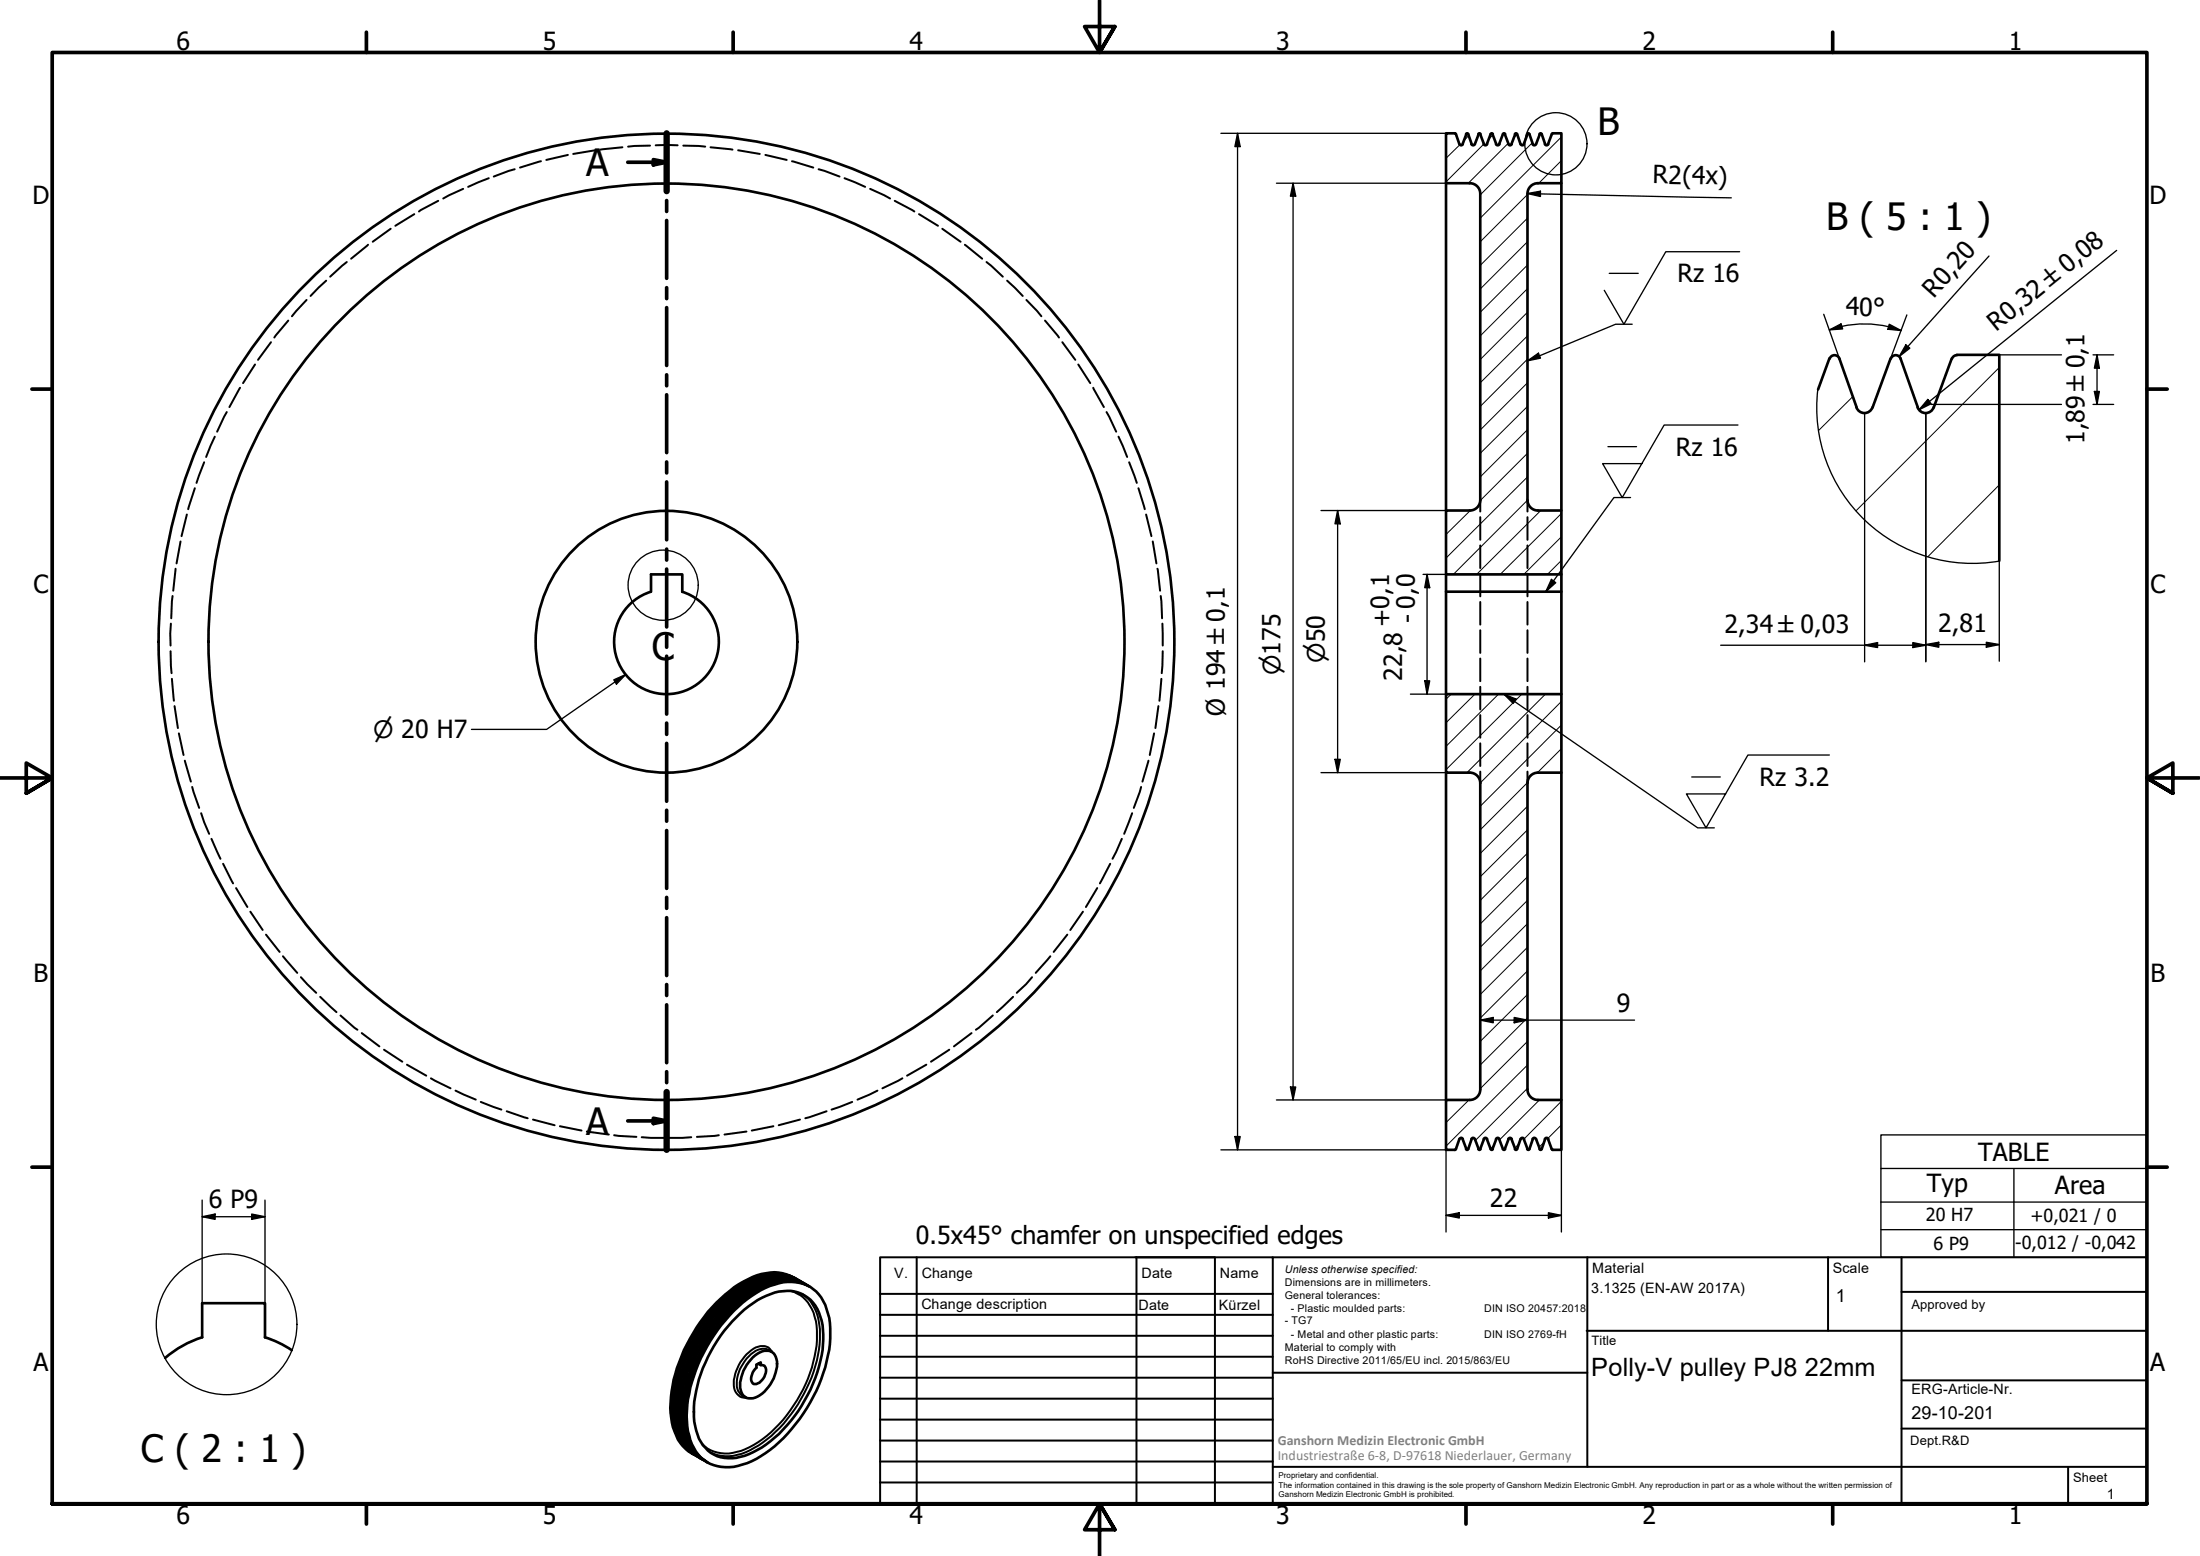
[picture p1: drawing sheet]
<svg xmlns="http://www.w3.org/2000/svg" width="420mm" height="297mm" viewBox="0 0 420 297" stroke-linecap="round" stroke-linejoin="round" font-family="sans-serif">
<!-- layer: Hatch (ISO) -->
<g fill="none" stroke="#000" stroke-width=".19">
<path d="M276.4 25.4l-.2 .3M278.8 27.6l-2.6 2.6M280.5 25.9l-.9 .9M283.4 27.5l-7.2 7.2M285.1 25.8l-.7 .7M288 27.4l-7.6 7.6M289.8 25.6l-.7 .7M291.7 37.1l-9 9.1M292.7 27.2l-10 10M294.3 25.6l-.4 .4M298.2 30.7l-4.3 4.3M298.2 26.1l-15.5 15.5"/>
<path d="M291.7 59.6l-9 9M291.7 55.1l-9 9M291.7 50.6l-9 9M291.7 46.2l-9 9M291.7 41.6l-9 9.1M291.7 77.6l-9 8.9M291.7 73.1l-9 9M291.7 68.6l-9 9M291.7 64.1l-9 9M353.9 75.7l-6.6 6.5M361.6 67.9l-.5 .5M381.8 70.2l-27.3 27.3"/>
<path d="M276.3 97.5l-.1 .1M280.8 97.5l-4.6 4.5M291.7 95.5l-14.1 14.2M291.7 91l-15.5 15.5M291.7 86.5l-9 9.1M291.7 82l-9 9M294.3 97.5l-12.3 12.2M298.2 98l-11.7 11.7M381.8 92.6l-13.6 13.7M298.2 107l-2.7 2.7M298.2 102.5l-7.2 7.2M277.2 132.5l-1 1"/>
<path d="M281.7 132.5l-5.5 5.5M286.2 132.5l-10 10M290.6 132.5l-14.4 14.4M295.1 132.5l-14.9 15M298.2 138.4l-15.5 15.5M298.2 133.9l-15.5 15.6M291.7 158.4l-9 9M291.7 153.9l-9 9M291.7 149.4l-9 9M298.2 147.4l-.1 .1M298.2 142.9l-4.6 4.6M291.7 176.3l-9 9"/>
<path d="M291.7 171.9l-9 8.9M291.7 167.4l-9 9M291.7 162.9l-9 9M291.7 198.8l-9 9M291.7 194.3l-9 9M291.7 189.9l-9 8.9M291.7 185.3l-9 9.1M291.7 180.8l-9 9.1M280.5 218.9l-.4 .5M280.5 210l-4.3 4.3M285.3 218.6l-.6 .7M290.1 218.4l-.8 .8"/>
<path d="M291.7 207.8l-10 9.9M291.7 203.3l-15.5 15.5M294 210l-7.6 7.6M294.9 218l-1 1M298.2 219.3l-.3 .2M298.2 214.7l-2.6 2.6M298.2 210.2l-7.2 7.3"/>
</g>
<!-- layer: Hidden (ISO) -->
<g fill="none" stroke="#000" stroke-width=".38">
<path d="M83.7 38.3l-3.7 2.1M88.5 36.1l-3.9 1.8M93.3 34l-3.9 1.7M98.3 32.3l-4 1.4M103.3 30.8l-4 1.2M108.5 29.6l-4.2 .9M113.7 28.7l-4.2 .7M118.9 28.1l-4.2 .5M124.1 27.8l-4.1 .2M125.2 27.7h4.2M130.5 27.8l4.2 .2M135.7 28.1l4.2 .5"/>
<path d="M141 28.7l4.1 .7M146.2 29.6l4 .9M151.3 30.8l4 1.2M156.3 32.3l4 1.4M161.3 34l3.9 1.7M166.2 36.1l3.8 1.8M170.9 38.3l3.7 2.1M58.5 57.3l-2.7 3.1M62.3 53.6l-3 2.9M66.2 50l-3.1 2.8M70.3 46.7l-3.2 2.7M74.6 43.7l-3.4 2.5"/>
<path d="M79.1 40.9l-3.6 2.2M175.5 40.9l3.6 2.2M180 43.7l3.5 2.5M184.3 46.7l3.3 2.7M188.4 50l3.1 2.8M192.3 53.6l3 2.9M196 57.3l2.9 3.1M43.3 78.7l-1.8 3.7M45.8 74l-2 3.7M48.7 69.6l-2.3 3.5M51.8 65.3l-2.5 3.4M55.1 61.2l-2.7 3.2"/>
<path d="M199.6 61.2l2.6 3.2M202.9 65.3l2.5 3.4M205.9 69.6l2.3 3.5M208.8 74l2 3.7M211.3 78.7l1.9 3.7M35.7 98.2l-1 4.1M37.2 93.2l-1.3 4M39 88.3l-1.5 3.9M41 83.4l-1.6 3.8M213.6 83.4l1.7 3.8M215.6 88.3l1.5 3.9M217.4 93.2l1.2 4"/>
<path d="M218.9 98.2l1 4.1M282.7 95.5v2.1M282.7 98.7v4.3M291.7 95.5v2.1M291.7 98.7v4.3M32.6 119l-.1 2 .1 2.2M33 113.8l-.3 4.2M33.5 108.6l-.4 4.2M34.5 103.4l-.8 4.2M220.2 103.4l.7 4.2M221 108.6l.6 4.2M221.7 113.8l.2 4.2"/>
<path d="M222 119l.1 4.2M282.7 104.1v4.3M282.7 109.5v4.3M282.7 114.9v4.3M291.7 104.1v4.3M291.7 109.5v4.3M291.7 114.9v4.3M32.6 124.3l.2 4.2M32.8 129.6l.4 4.2M33.3 134.8l.7 4.2M221.2 134.8l-.5 4.2M221.8 129.6l-.4 4.2"/>
<path d="M222.1 124.3l-.2 4.2M282.7 120.3v4.3M282.7 125.7v4.3M282.7 131.1v4.3M282.7 136.5v4.3M291.7 120.3v4.3M291.7 125.7v4.3M291.7 131.1v4.3M291.7 136.5v4.3M34.2 140l.9 4.1M35.3 145.2l1.1 4M36.7 150.2l1.3 4"/>
<path d="M38.4 155.2l1.5 4M216.2 155.2l-1.5 4M217.9 150.2l-1.4 4M219.3 145.2l-1.1 4M220.4 140l-.8 4.1M282.7 141.9v4.3M282.7 147.3v2.2M291.7 141.9v4.3M291.7 147.3v2.2M40.4 160.1l1.7 3.8M42.6 164.9l1.9 3.7M45.1 169.5l2.1 3.7"/>
<path d="M47.8 174l2.4 3.5M50.8 178.4l2.6 3.3M203.8 178.4l-2.6 3.3M206.8 174l-2.4 3.5M209.5 169.5l-2.1 3.7M212 164.9l-1.9 3.7M214.2 160.1l-1.7 3.8M54 182.5l2.8 3.2M57.5 186.5l2.9 3M61.2 190.3l3.1 2.9M65 193.9l3.3 2.7M69.1 197.2l3.4 2.6"/>
<path d="M185.5 197.2l-3.3 2.6M189.6 193.9l-3.2 2.7M193.5 190.3l-3.1 2.9M197.1 186.5l-1.1 1.4-1.8 1.6M200.6 182.5l-2.8 3.2M73.3 200.4l3.5 2.3M77.7 203.2l3.7 2.1M82.3 205.9l3.7 1.9M87 208.2l3.9 1.7M91.8 210.4l4 1.4M96.8 212.1l4 1.4M101.8 213.7l4.1 1.1"/>
<path d="M106.9 215l4.2 .8M112.1 216l4.2 .6M117.3 216.7l4.2 .3M122.6 217.1l4.2 .1M132 217.1l-4.2 .1M137.3 216.7l-4.2 .3M142.6 216l-4.2 .6M147.7 215l-4.1 .8M152.8 213.7l-4.1 1.1M157.9 212.1l-4.1 1.4M162.8 210.4l-4 1.4M167.6 208.2l-3.8 1.7"/>
<path d="M172.3 205.9l-3.8 1.9M176.9 203.2l-3.7 2.1M181.3 200.4l-3.5 2.3"/>
</g>
<!-- layer: Visible (ISO) -->
<g fill="none" stroke="#000" stroke-width=".51">
<path d="M276.2 35v62.5M277.8 25.4l.3 .2M277.9 25.4h-1.7v9.6h4.5M278.1 25.6l.6 1.9M280 25.6l.2-.2 .2 .2M280 25.6l-.7 2-.4 .1-.2-.2M280.4 25.6l.7 2 .4 .1 .2-.2M280.7 35a2 2 0 0 1 2 2M282.3 25.6l.2-.2 .3 .2M282.4 25.6l-.7 1.9M282.7 37v58.5M282.7 25.6l.7 1.9"/>
<path d="M283.4 27.5l.3 .2 .3-.2M284.7 25.6l-.7 1.9M284.7 25.6l.2-.2 .2 .2M285.1 25.6l.7 1.9M285.7 27.5l.3 .2 .4-.2M287 25.6l-.7 1.9M287 25.6l.2-.2 .3 .2M287.4 25.6l.7 1.9M288.1 27.5l.3 .2 .3-.2M289.3 25.6l.2-.2 .2 .2M289.4 25.6l-.7 1.9M289.8 25.6l.7 2 .4 .1 .2-.2"/>
<path d="M291.7 25.6l.2-.2 .2 .2M291.7 37v58.5M291.7 25.6l-.7 1.9M292.1 25.6l.6 1.9M293.7 35a2 2 0 0 0-2 2M294 25.6l.2-.2 .2 .2M294.1 25.6l-.8 2-.4 .1-.2-.2M294.4 25.6l.7 1.9M295 27.5l.4 .2 .3-.2M296.4 25.6l-.7 1.9M296.5 25.4h1.7v9.6h-4.5M296.6 25.4l-.2 .2"/>
<path d="M298.2 35v62.5M349.4 68.4l-2.2 5.9M349.4 68.5a.98 .98 0 0 1 1-.7 .98 .98 0 0 1 .9 .7M351.3 68.4l3.3 9.4M361.1 68.4l-3.5 9.4a1.62 1.62 0 0 1-1.5 1.1 1.62 1.62 0 0 1-1.5-1.1M361.1 68.5a.98 .98 0 0 1 .9-.7 .98 .98 0 0 1 1 .7M363 68.4l3.2 9.4a1.62 1.62 0 0 0 1.6 1.1 1.62 1.62 0 0 0 1.5-1.1l3.4-9.4M373.7 67.7h8.1v39.3M373.7 67.8a.98 .98 0 0 0-.9 .6M280.7 97.5h-4.5v12.2h22v-12.2h-4.5M282.7 95.5a2 2 0 0 1-2 2M291.7 95.5a2 2 0 0 0 2 2"/>
<path d="M124.3 113v-3.3h6v3.3a10 10 0 0 1 5.1 15.3 10 10 0 0 1-16.2 .1 10 10 0 0 1 5.1-15.4M276.2 109.7v3.3M298.2 109.7v3.3M276.2 132.5v-19.5h22v19.5M276.2 147.5v62.5M280.7 147.5h-4.5v-15h22v15h-4.5M280.7 147.5a2 2 0 0 1 2 2M282.7 149.5v58.4M291.7 149.5v58.4M293.7 147.5a2 2 0 0 0-2 2M298.2 147.5v62.5M278.1 219.4l-.3 .1"/>
<path d="M278.7 217.5l-.6 1.8M278.7 217.5l.4-.3 .3 .3M279.3 217.5l.7 1.8M280 219.4l.2 .1 .2-.1M280.7 210h-4.5v9.5h1.7M281 217.5l.3-.3 .4 .3M281.1 217.5l-.7 1.8M281.7 217.5l.7 1.8M282.3 219.4l.2 .1 .3-.1M282.7 208a2 2 0 0 1-2 2M283.4 217.5l.3-.3 .3 .3M283.4 217.5l-.7 1.8"/>
<path d="M284 217.5l.7 1.8M284.7 219.4l.2 .1 .2-.1M285.7 217.5l.3-.3 .4 .3M285.8 217.5l-.7 1.8M286.3 217.5l.7 1.8M287 219.4l.2 .1 .3-.1M288.1 217.5l.3-.3 .3 .3M288.1 217.5l-.7 1.8M288.7 217.5l.7 1.8M289.3 219.4l.2 .1 .2-.1M290.4 217.5l-.6 1.8M290.4 217.5l.3-.3 .4 .3"/>
<path d="M291 217.5l.7 1.8M291.7 219.4l.2 .1 .2-.1M291.7 208a2 2 0 0 0 2 2M292.7 217.5l.3-.3 .3 .3M292.7 217.5l-.6 1.8M293.4 217.5l.7 1.8M293.7 210h4.5v9.5h-1.7M294 219.4l.2 .1 .2-.1M295 217.5l.4-.3 .3 .3M295.1 217.5l-.7 1.8M295.7 217.5l.7 1.9M296.4 219.4l.2 .1"/>
<path d="M38.6 255.3v-6.5h12v6.5M38.6 255.3a20 20 0 0 0-7.1 3.9M50.6 255.3a20 20 0 0 1 5.1 2.4M139.8 252.3a18.2 18.2 0 0 1 9-5.7 6.7 6.7 0 0 1 8.1 5.5 19.8 19.8 0 0 1-1.6 12 26.4 26.4 0 0 1-10.6 12.7 8.6 8.6 0 0 1-8.4 .9 7.9 7.9 0 0 1-3.7-6.3 23.9 23.9 0 0 1 3.2-13.4l1.8-3zM140.1 250.2a16.8 16.8 0 0 1 10.3-5.5 7.2 7.2 0 0 1 7.7 6 19.8 19.8 0 0 1-.9 11.4 30.5 30.5 0 0 1-11.9 15.9 10.9 10.9 0 0 1-9 1.7 7.3 7.3 0 0 1-4.7-5.6 19.8 19.8 0 0 1 .9-11.4 32.6 32.6 0 0 1 7.6-12.5zM143.8 259.1a3.2 3.2 0 0 1 3.6-1 3.4 3.4 0 0 1 .7 3.9 7.1 7.1 0 0 1-4.3 4.9 2 2 0 0 1-2.4-2 8.1 8.1 0 0 1 2.4-5.8zM146.7 257.7l.7 .3M151.9 244a8.5 8.5 0 0 0-7.3-.6 25 25 0 0 0-12.2 11.1 27.3 27.3 0 0 0-4.3 15.3 10.1 10.1 0 0 0 3.3 7.2l1.1 .6M152.2 244.2a8.9 8.9 0 0 0-7.9-.1 25.6 25.6 0 0 0-11.3 10.5 28.4 28.4 0 0 0-4.4 14.6 10.5 10.5 0 0 0 2.8 7.6l1.4 1M152.5 244.4a8.8 8.8 0 0 0-7.8-.1 25.3 25.3 0 0 0-11.4 10.5 26.8 26.8 0 0 0-4.3 16.3 8.9 8.9 0 0 0 4.1 6.9M152.8 244.6a8.8 8.8 0 0 0-7.8-.1 24.6 24.6 0 0 0-10.9 9.9 27.3 27.3 0 0 0-4.8 15.8 9.4 9.4 0 0 0 3.8 7.8l.4 .2M153.2 244.8a8.7 8.7 0 0 0-7.8-.1 24.6 24.6 0 0 0-9.8 8.1 29.8 29.8 0 0 0-6 16.4 10.7 10.7 0 0 0 2.9 8.2l1.3 1"/>
<path d="M153.5 245a8.9 8.9 0 0 0-7.8-.2 25.6 25.6 0 0 0-11.3 10.6 27.5 27.5 0 0 0-4.4 15.7 9.2 9.2 0 0 0 3.7 7.3l.4 .2M153.9 245.2a8.8 8.8 0 0 0-7.9-.2 25.3 25.3 0 0 0-11.3 10.6 26.8 26.8 0 0 0-4.3 16.2 8.9 8.9 0 0 0 4 7M154.2 245.3a8.8 8.8 0 0 0-7.8-.1 25.3 25.3 0 0 0-11.4 10.6 28.4 28.4 0 0 0-4.4 14.6v.5a9.4 9.4 0 0 0 3.8 7.9l.4 .1M154.6 245.6a8 8 0 0 0-7.3-.4 22.8 22.8 0 0 0-10.3 8.3 29 29 0 0 0-6.1 17.4 9.8 9.8 0 0 0 3.1 7.5l1.2 .8M141.7 266.4l.7 .3M144.8 260.3l.5 .3v-.5l-.8 .4v.6a2.35 2.35 0 0 0-.7 3 1.7 1.7 0 0 0 2-1 2 2 0 0 0 .2-2.4l-.7-.1"/>
<circle cx="127.3" cy="122.5" r="25"/>
<circle cx="127.3" cy="122.5" r="87.5"/>
<circle cx="127.3" cy="122.5" r="97"/>
</g>
<!-- layer: Break Line (ISO) -->
<path d="M347.2 74.4a29.7 29.7 0 0 0 34.6 32.7" fill="none" stroke="#000" stroke-width=".25"/>
<!-- layer: Visible Narrow (ISO) -->
<g fill="none" stroke="#000" stroke-width=".38">
<path d="M146.7 257.7a2.93 2.93 0 0 0-3.3 .8 7.2 7.2 0 0 0-2.6 6.7l.6 1 .3 .2M147.4 258.1a2.16 2.16 0 0 0-3.1-.9 8.2 8.2 0 0 0-4.1 7.8 2.17 2.17 0 0 0 2.3 1.8M150.9 246.4a6.5 6.5 0 0 1 4.7 5 17.7 17.7 0 0 1-.9 10.7 26.5 26.5 0 0 1-10.7 13.7 9 9 0 0 1-8.3 1l-1.1-.7-.5-.5M151.4 243.8a9.1 9.1 0 0 0-8.5 .7 27.8 27.8 0 0 0-11.5 12.3 26 26 0 0 0-3.1 12.9 11.4 11.4 0 0 0 2.6 6.8l1.2 .9M151.7 244a7.9 7.9 0 0 0-6.9-.4 22.8 22.8 0 0 0-10.8 8.9 29 29 0 0 0-5.7 16.4 10.2 10.2 0 0 0 3.4 8.3l.6 .3M151.8 244a9.1 9.1 0 0 0-8.5 .7 28.5 28.5 0 0 0-12.5 14.4 21.2 21.2 0 0 0-1.5 14.3l.7 1.5a6.7 6.7 0 0 0 2.4 2.6M152.1 244.2a9.1 9.1 0 0 0-8.5 .6 28.1 28.1 0 0 0-11.5 12.4 24.5 24.5 0 0 0-2.9 14.7 8.6 8.6 0 0 0 3.5 5.8M152.4 244.4a8.7 8.7 0 0 0-7.6 .3 26.2 26.2 0 0 0-11.8 11.6 25.5 25.5 0 0 0-3.5 15.8 8.6 8.6 0 0 0 3.5 5.8M152.8 244.6a8.8 8.8 0 0 0-7.7 .2 26.2 26.2 0 0 0-11.8 11.7 26.1 26.1 0 0 0-3.6 14.9 9.5 9.5 0 0 0 3.1 6.3l.6 .4M153.1 244.8a9.1 9.1 0 0 0-8.5 .6 27.8 27.8 0 0 0-11.5 12.3 26 26 0 0 0-3.1 12.9 11 11 0 0 0 2.6 6.8l1.1 .9M153.3 247.1a8.4 8.4 0 0 1 3.3 6.6 25.9 25.9 0 0 1-6.2 17.2 18.9 18.9 0 0 1-9.6 6.8 7.4 7.4 0 0 1-5-.3M153.4 245a9.1 9.1 0 0 0-8.5 .6 28.5 28.5 0 0 0-12.4 14.5 21.2 21.2 0 0 0-1.5 14.3l.6 1.4a6.7 6.7 0 0 0 2.4 2.7"/>
<path d="M153.7 245.2a9.1 9.1 0 0 0-8.5 .6 28.1 28.1 0 0 0-11.4 12.3 24.5 24.5 0 0 0-2.9 14.7 8.6 8.6 0 0 0 3.5 5.9M154.4 245.5a8.8 8.8 0 0 0-7.8 0 24.2 24.2 0 0 0-10 8.5 29.6 29.6 0 0 0-5.7 16.4 10 10 0 0 0 3.5 8.3l.5 .4"/>
</g>
<!-- layer: Section Line (ISO) -->
<g fill="none" stroke="#000" stroke-width=".7">
<path d="M119.9 31h7.4M124.8 30.5l2.5 .5-2.5 .5zM127.3 25.4v11.1M127.3 38.3v2.1M127.3 42.1v11M127.3 54.9v2.1M127.3 58.7v11.1M127.3 71.6v2M127.3 75.4v11M127.3 88.2v2.1M127.3 92v11M127.3 104.8v2.1"/>
<path d="M127.3 108.6v11.1M127.3 121.4v2.2M127.3 125.3v11M127.3 138v2.2M127.3 141.9v11.1M127.3 154.7v2.1M127.3 158.5v11.1M127.3 171.3v2.1M127.3 175.2v11M127.3 187.9v2.1M127.3 191.8v11.1M119.9 214h7.4"/>
<path d="M124.8 213.5l2.5 .5-2.5 .5zM127.3 204.6v2.1M127.3 208.5v11"/>
</g>
<path d="M127.3 25.4v11.1M127.3 208.5v11" fill="none" stroke="#000" stroke-width="1.2"/>
<path d="M124.8 30.5l2.5 .5-2.5 .5zM124.8 213.5l2.5 .5-2.5 .5z" fill="#000"/>
<!-- layer: Detail Boundary (ISO) -->
<g fill="none" stroke="#000" stroke-width=".25">
<circle cx="297.1" cy="27.4" r="5.9"/>
<circle cx="126.6" cy="111.7" r="6.7"/>
<circle cx="43.3" cy="252.8" r="13.4"/>
</g>
<!-- layer: Border (ISO) -->
<g fill="none" stroke="#000" stroke-width=".7">
<path d="M70 6.1v3.9M140 6.1v3.9M210 0v10l-2.9-4.9h5.8l-2.9 4.9 2.9-4.9M280 6.1v3.9M350 6.1v3.9M6.1 74.3h3.9M410 74.3h3.9M0 148.5h10l-5-2.8v5.7l5-2.9-5 2.9M420 148.5h-10l5-2.8v5.7l-5-2.9 5 2.9M6.1 222.8h3.9M410 222.8h3.9M10 287.1v-277.1h400v277.1h-400h400"/>
<path d="M70 287.1v3.8M140 287.1v3.8M212.9 292l-2.9-4.9 2.9 4.9h-5.8l2.9-4.9v9.9M280 287.1v3.8M350 287.1v3.8"/>
</g>
<!-- layer: TitleBlock -->
<g fill="none" stroke="#000" stroke-width=".38">
<path d="M168.1 251h75M168.1 247h75M168.1 255h75M168.1 259h75M175.1 240v47M216.9 240h15M217 240v47M232 240v47M243.1 240.1v46.9h-75v-47h241.9v47.1h-167M303 254h107M303.1 240v40M349.1 240v14"/>
<path d="M363.2 240v47.1M363.2 246.6h46.8M168.1 271h75M168.1 263h75M168.1 267h75M168.1 275h75M168.1 279h75M243.1 262.1h60M363.2 272.7h46.8M363.2 263.5h46.8M168.1 283h75M216.9 287h15"/>
<path d="M243.1 280h166.9M395 280.1v7"/>
</g>
<!-- layer: Dimension (ISO) -->
<g fill="none" stroke="#000" stroke-width=".25">
<path d="M233.2 25.4h43M236.3 25.4l.6 2.6h-1.1zM236.3 25.4v194.1M243.8 35h32.4M247 35l.5 2.5h-1.1zM247 35v175M291.7 36.9l2.5-.4v1zM291.7 36.9l38.9 .9M348.3 60l3 8.4M379.9 48.9l-17.2 19.2M404.2 47.8l-37.7 30.4M349.4 63l2.2-1.2 .3 1z"/>
<path d="M351.7 62.3l-2.3 .7M351.8 62.3a20 20 0 0 1 11.3 .8M356.1 78.9v47.5M360.8 61.9l2.3 1.2-2.5-.2zM364 65.8l.7 .7-2 1.6zM364.2 60.1l-3.1 8.3M367.8 78.9v47.5M368.2 76.2l.6 .9-2.3 1.1zM368.8 77.2h24.9M381.8 67.7h11.9M399.7 67.7h4M399.7 77.2h4"/>
<path d="M400 74.7h.9l-.4 2.5zM400.5 67.7l.4 2.6h-.9zM400.5 67.7v9.5M252.3 97.5h23.9M255.5 97.5l.5 2.5h-1zM255.5 97.5v50M271.8 109.7h4.4M272.5 109.7l.5 2.5h-.9zM272.5 109.7v22.8M381.8 107v19.2M269.4 132.5h6.8M272.1 130h.9l-.5 2.5z"/>
<path d="M328.6 123.2h39.2M356.1 123.2l2.5-.5v.9zM365.3 122.7l2.5 .5-2.5 .4zM367.8 123l2.5-.4v1zM367.8 123h14M379.3 122.6l2.5 .4-2.5 .6zM252.3 147.5h23.9M255 145h1l-.5 2.5zM282.7 194.7l2.5-.5v1zM282.7 194.7h29.5M289.2 194.2l2.5 .5-2.5 .5zM233.2 219.5h43v15.7"/>
<path d="M235.8 217h1.1l-.6 2.5zM243.8 210h32.4M246.4 207.5h1.1l-.5 2.5zM298.2 219.5v15.7M38.6 232.3l2.5-.5v1zM38.6 232.3h12M38.6 229.1v19.7M48.1 231.8l2.5 .5-2.5 .5zM50.6 229.1v19.7M276.2 232l2.5-.5v1zM276.2 232h22M295.7 231.5l2.5 .5-2.5 .5z"/>
</g>
<g fill="#000">
<path d="M236.3 25.4l.6 2.6h-1.1zM247 35l.5 2.5h-1.1zM291.7 36.9l2.5-.4v1zM349.4 63l2.2-1.2 .3 1zM360.8 61.9l2.3 1.2-2.5-.2zM364 65.8l.7 .7-2 1.6zM368.2 76.2l.6 .9-2.3 1.1zM400 74.7h.9l-.4 2.5zM400.5 67.7l.4 2.6h-.9zM255.5 97.5l.5 2.5h-1zM272.5 109.7l.5 2.5h-.9zM272.1 130h.9l-.5 2.5z"/>
<path d="M356.1 123.2l2.5-.5v.9zM365.3 122.7l2.5 .5-2.5 .4zM367.8 123l2.5-.4v1zM379.3 122.6l2.5 .4-2.5 .6zM255 145h1l-.5 2.5zM282.7 194.7l2.5-.5v1zM289.2 194.2l2.5 .5-2.5 .5zM235.8 217h1.1l-.6 2.5zM246.4 207.5h1.1l-.5 2.5zM38.6 232.3l2.5-.5v1zM48.1 231.8l2.5 .5-2.5 .5zM276.2 232l2.5-.5v1z"/>
<path d="M295.7 231.5l2.5 .5-2.5 .5z"/>
</g>
<!-- layer: Symbol (ISO) -->
<g fill="none" stroke="#000" stroke-width=".25">
<path d="M307.3 52.2h5.6M332.2 48.1h-14.1l-8 13.8-3.7-6.5M291.7 68.9l2.1-1.5 .4 1zM311.7 61.9h-3.2l-16.8 7M307.1 85.3h5.4M311.4 95h-3.2l-13 18M331.9 81.1h-14.1l-8 13.9-3.7-6.5h7.5M296.3 110.6l.8 .6-1.9 1.8zM117.2 129.8l2.3-1-1.8 1.8zM119.5 128.8l-15.1 10.4h-14.4M287.2 132.5l2.4 1-.6 .8zM287.2 132.5l37 25.5h3.2"/>
<path d="M323.1 148.3h5.4M349.4 144.1h-15.6l-8 13.9-3.7-6.4h7.5M359.2 223.1v-6.5h50.8v6.5M359.2 229.5v10.5h50.8v-10.5M359.2 234.7h50.8M384.6 223.1v16.9M410 223.1h-50.8v6.4M410 223.1v6.4h-50.8"/>
</g>
<path d="M291.7 68.9l2.1-1.5 .4 1zM296.3 110.6l.8 .6-1.9 1.8zM117.2 129.8l2.3-1-1.8 1.8zM287.2 132.5l2.4 1-.6 .8z" fill="#000"/>
<g font-size="7.2">
<text x="305.1" y="25.8">B</text>
<text x="112" y="33.6">A</text>
<text x="348.7" y="43.9">B ( 5 : 1 )</text>
<text x="124.5" y="126">C</text>
<text x="112" y="216.6">A</text>
<text x="26.9" y="279">C ( 2 : 1 )</text>
</g>
<g font-size="4.8">
<text x="33.7" y="9.6">6</text>
<text x="103.7" y="9.6">5</text>
<text x="173.7" y="9.6">4</text>
<text x="243.7" y="9.6">3</text>
<text x="313.7" y="9.6">2</text>
<text x="383.7" y="9.6">1</text>
<text x="315.6" y="35" transform="rotate(1 315.6 35)">R2(4x)</text>
<text x="6.2" y="38.9">D</text>
<text x="410.5" y="38.9">D</text>
<text x="320.4" y="53.9">Rz 16</text>
<text x="369.3" y="57" transform="rotate(-48 369.3 57)">R0,20</text>
<text x="352.5" y="60.2">40°</text>
<text x="381.3" y="63.3" transform="rotate(-39 381.3 63.3)">R0,32 ±0,08</text>
<text x="320" y="87">Rz 16</text>
<text x="398.1" y="84.8" transform="rotate(-90 398.1 84.8)">1,89 ±0,1</text>
<text x="6.4" y="113.1">C</text>
<text x="410.7" y="113.1">C</text>
<text x="265.5" y="119.7" transform="rotate(-90 265.5 119.7)">+0,1</text>
<text x="270.4" y="118.9" transform="rotate(-90 270.4 118.9)">- 0,0</text>
<text x="329.4" y="120.8">2,34 ±0,03</text>
<text x="370.1" y="120.7">2,81</text>
<text x="267.8" y="130" transform="rotate(-90 267.8 130)">22,8</text>
<text x="233.9" y="136.6" transform="rotate(-90 233.9 136.6)">Ø 194 ±0,1</text>
<text x="336" y="150">Rz 3.2</text>
<text x="6.4" y="187.4">B</text>
<text x="410.7" y="187.4">B</text>
<text x="308.8" y="193.2">9</text>
<text x="377.8" y="221.6">TABLE</text>
<text x="368" y="227.6">Typ</text>
<text x="39.9" y="230.7">6 P9</text>
<text x="284.5" y="230.5">22</text>
<text x="392.4" y="228">Area</text>
<text x="174.9" y="237.5">0.5x45° chamfer on unspecified edges</text>
<text x="6.4" y="261.7">A</text>
<text x="303.9" y="262.6">Polly-V pulley PJ8</text>
<text x="344.7" y="262.6">22mm</text>
<text x="410.7" y="261.7">A</text>
<text x="33.7" y="290.9">6</text>
<text x="103.7" y="290.9">5</text>
<text x="173.7" y="290.9">4</text>
<text x="243.7" y="290.9">3</text>
<text x="313.7" y="290.9">2</text>
<text x="383.7" y="290.9">1</text>
</g>
<g font-size="4.6">
<text x="244.5" y="128.9" transform="rotate(-90 244.5 128.9)">⌀175</text>
<text x="253" y="126.5" transform="rotate(-90 253 126.5)">⌀50</text>
<text x="71.2" y="141">⌀ 20 H7</text>
</g>
<g font-size="3.4">
<text x="367.8" y="233.2">20 H7</text>
<text x="387.8" y="233.2">+0,021 / 0</text>
<text x="369.3" y="238.6">6 P9</text>
<text x="384.9" y="238.5">-0,012 / -0,042</text>
<text x="350.6" y="248.5">1</text>
<text x="365.1" y="270.9">29-10-201</text>
</g>
<g font-size="2.7">
<text x="170.8" y="244">V.</text>
<text x="176" y="244">Change</text>
<text x="218" y="244">Date</text>
<text x="233" y="244">Name</text>
<text x="304.1" y="243">Material</text>
<text x="350" y="243.1">Scale</text>
<text x="176" y="249.9">Change description</text>
<text x="217.4" y="250">Date</text>
<text x="232.8" y="250">Kürzel</text>
<text x="303.9" y="246.8">3.1325 (EN-AW 2017A)</text>
<text x="365.1" y="266.1">ERG-Article-Nr.</text>
<text x="402.3" y="286.2">1</text>
</g>
<g font-size="2.7" fill="#808080">
<text x="244" y="275.8">Ganshorn Medizin Electronic GmbH</text>
<text x="244" y="278.7">Industriestraße 6-8, D-97618 Niederlauer, Germany</text>
</g>
<g font-size="2.5">
<text x="365.1" y="249.9">Approved by</text>
<text x="304" y="256.8">Title</text>
<text x="364.8" y="275.8">Dept.R&amp;D</text>
<text x="395.9" y="282.9">Sheet</text>
</g>
<g font-size="2">
<text x="245.4" y="242.9">Unless otherwise specified:</text>
<text x="245.4" y="245.4">Dimensions are in millimeters.</text>
<text x="245.4" y="247.9">General tolerances:</text>
<text x="246.5" y="250.4">- Plastic moulded parts:</text>
<text x="283.5" y="250.4">DIN ISO 20457:2018</text>
<text x="245.4" y="252.8">- TG7</text>
<text x="245.4" y="257.9">Material to comply with</text>
<text x="246.5" y="255.4">- Metal and other plastic parts:</text>
<text x="283.5" y="255.4">DIN ISO 2769-fH</text>
<text x="245.4" y="260.3">RoHS Directive 2011/65/EU incl. 2015/863/EU</text>
</g>
<g font-size="1.5">
<text x="244.2" y="282.2">Proprietary and confidential.</text>
<text x="244.2" y="284">The information contained in this drawing is the sole property of Ganshorn Medizin Electronic GmbH. Any reproduction in part or as a whole without the written permission of</text>
<text x="244.2" y="285.8">Ganshorn Medizin Electronic GmbH is prohibited.</text>
</g>
</svg>
